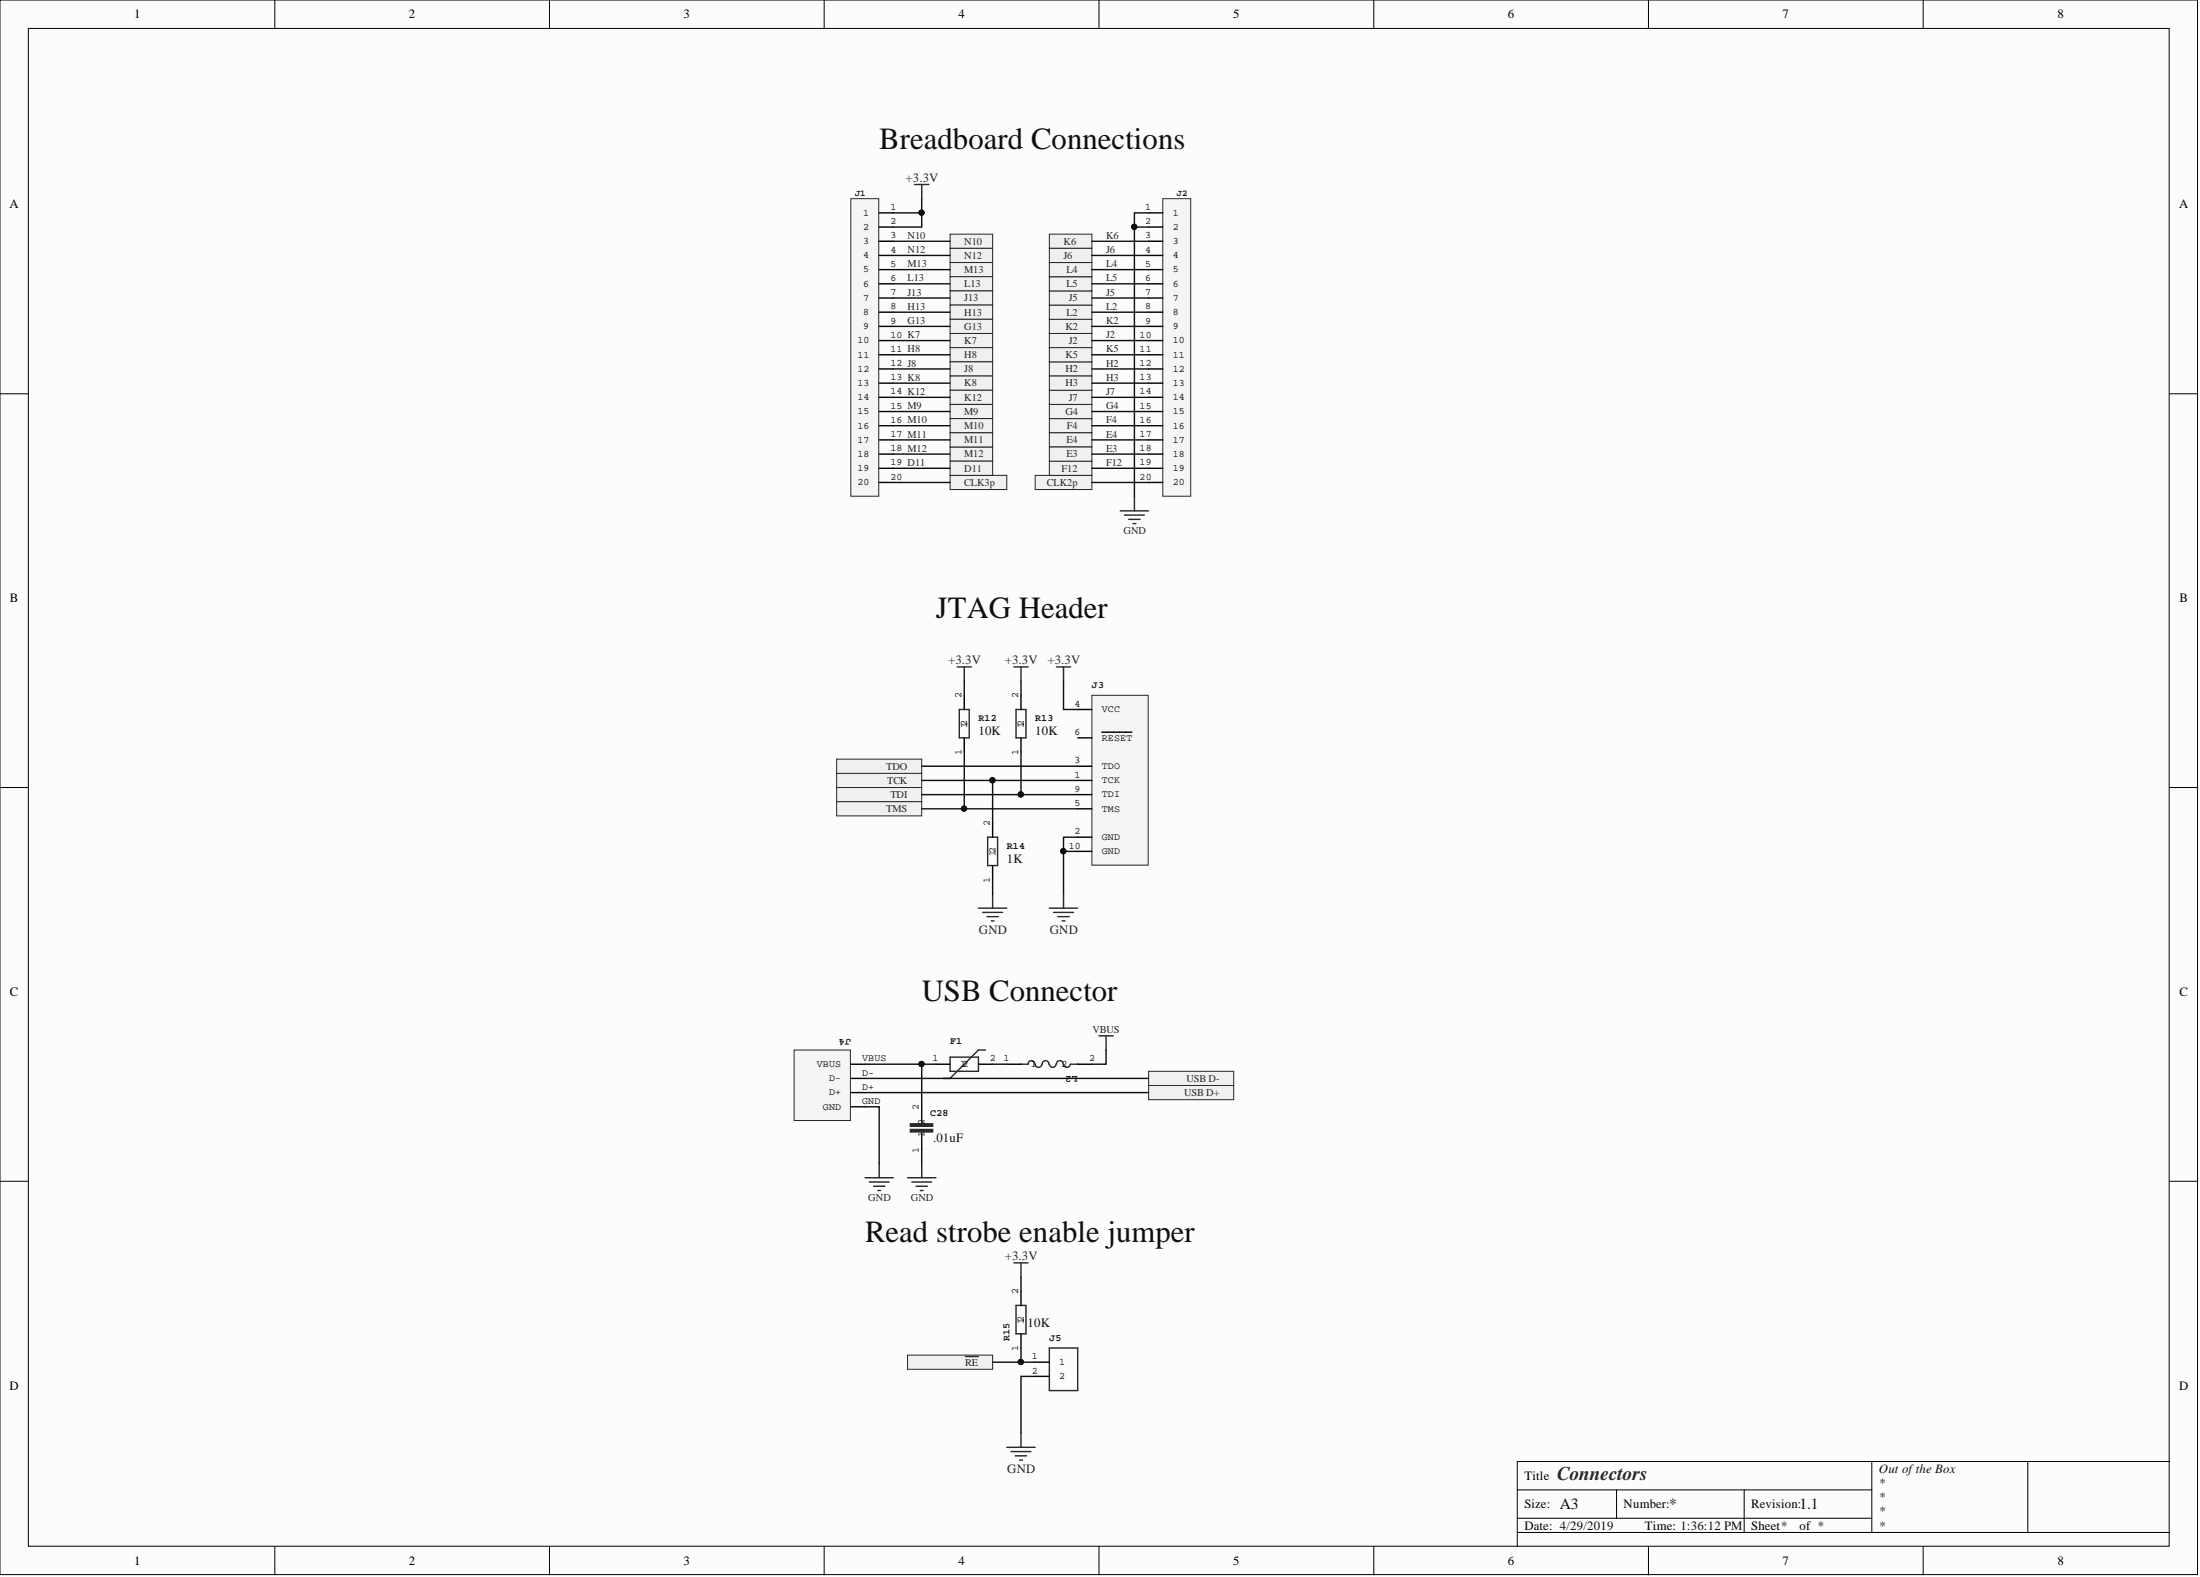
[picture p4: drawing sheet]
<svg xmlns="http://www.w3.org/2000/svg" width="393mm" height="282mm" viewBox="0 0 393 282" stroke-linecap="round" stroke-linejoin="round" font-family="sans-serif">
<g fill="#fcfcfc" stroke="#000" stroke-width=".18">
<path d="M0 0h392.9v281.4h-392.9z"/>
<path d="M5.1 5.1h382.7v271.3h-382.7z"/>
</g>
<g fill="none" stroke="#000" stroke-width=".18">
<path d="M49.1 0v5.1M98.2 0v5.1M147.4 0v5.1M196.5 0v5.1M245.6 0v5.1M294.7 0v5.1M343.8 0v5.1M0 70.4h5.1M387.9 70.4h5.1M0 140.8h5.1M387.9 140.8h5.1M0 211.1h5.1"/>
<path d="M387.9 211.1h5.1M49.1 276.4v5.1M98.2 276.4v5.1M147.4 276.4v5.1M196.5 276.4v5.1M245.6 276.4v5.1M271.3 266.3h63.4M271.3 273.9h116.6M271.3 271.4h63.4M289 266.3v5.1M294.7 276.4v5.1M311.8 266.3v7.6"/>
<path d="M334.7 261.2v12.7M343.8 276.4v5.1M362.6 261.2h-91.3v15.2M387.9 261.2h-25.3v12.7"/>
</g>
<path d="M195.2 124.3h10.1v30.3h-10.1z" fill="#f5f5f5" stroke="#262626" stroke-width=".18"/>
<path d="M192.7 137h2.5M192.7 139.5h2.5M192.7 126.8h2.5M192.7 131.9h2.5M197 130.9h5.4M192.7 142h2.5M192.7 144.6h2.5M192.7 149.6h2.5M192.7 152.2h2.5" fill="none" stroke="#000" stroke-width=".25"/>
<path d="M188.9 119.2h2.5M190.2 119.2v2.5M190.2 159.8v2.5M187.6 162.3h5.1M188.4 163.1h3.5M189.1 163.8h2.1M189.9 164.6h.5" fill="none" stroke="#262626" stroke-width=".25"/>
<g fill="#f0f0f0" stroke="#262626" stroke-width=".18">
<path d="M149.6 138.2h15.2v2.6h-15.2z" fill-rule="evenodd"/>
<path d="M149.6 140.8h15.2v2.5h-15.2z" fill-rule="evenodd"/>
<path d="M149.6 135.7h15.2v2.5h-15.2z" fill-rule="evenodd"/>
<path d="M149.6 143.3h15.2v2.5h-15.2z" fill-rule="evenodd"/>
</g>
<path d="M142 187.7h10v12.6h-10z" fill="#f5f5f5" stroke="#262626" stroke-width=".18"/>
<path d="M152.1 190.2h2.6M152.1 195.3h2.6M152.1 192.8h2.6M152.1 197.8h2.6M167.3 190.2h2.6M174.9 190.2h2.6" fill="none" stroke="#000" stroke-width=".25"/>
<path d="M169.9 188.9h5v2.6h-5zM176.2 187.7h-1.3l-5 5.1h-1.3" fill="none" stroke="#262626" stroke-width=".25"/>
<g fill="#f0f0f0" stroke="#262626" stroke-width=".18">
<path d="M205.4 191.5h15.2v2.5h-15.2z" fill-rule="evenodd"/>
<path d="M205.4 194h15.2v2.6h-15.2z" fill-rule="evenodd"/>
</g>
<g fill="none" stroke="#262626" stroke-width=".25">
<path d="M185 190.2a.6 .6 0 0 0-.6-.6 .6 .6 0 0 0-.6 .6h-1.4M186.3 190.2a.6 .6 0 0 1-.6 .6 .6 .6 0 0 1-.6-.6M187.5 190.2a.6 .6 0 0 0-.6-.6 .6 .6 0 0 0-.5 .6M188.8 190.2a.6 .6 0 0 1-.6 .6 .6 .6 0 0 1-.6-.6M190.1 190.2a.6 .6 0 0 0-.6-.6 .6 .6 0 0 0-.6 .6M191.3 190.2a.6 .6 0 0 1-.5 .6 .6 .6 0 0 1-.6-.6M191.4 190.2h1.4M196.5 185.1h2.5M197.8 185.1v2.6M154.7 210.5h5M155.4 211.3h3.6M156.2 212h2"/>
<path d="M156.9 212.8h.5M157.2 208v2.5M162.3 210.5h5M163 211.3h3.6M163.8 212h2M164.5 212.8h.6M164.8 200.4v.5M164.8 202.4v.5M164.8 208v2.5M181.3 225.7h2.5M181.7 233.3h1.7v5.1h-1.7zM182.5 225.7v2.6"/>
<path d="M180 258.7h5.1M180.8 259.5h3.5M182.5 256.2v2.5M187.6 240.9h5.1v7.6h-5.1zM181.5 260.2h2.1M182.3 261h.5"/>
</g>
<g fill="#262626" stroke="#262626" stroke-width=".25">
<path d="M162.8 201.9h4v.4h-4z"/>
<path d="M162.8 200.9h4v.4h-4z"/>
</g>
<path d="M164.8 197.8v2.6M180 190.2h2.5M192.7 190.2h2.5M164.8 202.9v2.5M182.5 230.8v2.5M182.5 238.4v2.5M185.1 243.5h2.5M185.1 246h2.5" fill="none" stroke="#000" stroke-width=".25"/>
<path d="M162.3 242.2h15.2v2.5h-15.2z" fill-rule="evenodd" fill="#f0f0f0" stroke="#262626" stroke-width=".18"/>
<path d="M172.6 242.5h2.3" fill="none" stroke="#262626" stroke-width=".25"/>
<g fill="#f0f0f0" stroke="#262626" stroke-width=".18">
<path d="M187.6 64.7h7.6v2.5h-7.6z" fill-rule="evenodd"/>
<path d="M187.6 57.1h7.6v2.5h-7.6z" fill-rule="evenodd"/>
<path d="M187.6 54.5h7.6v2.6h-7.6z" fill-rule="evenodd"/>
<path d="M187.6 59.6h7.6v2.5h-7.6z" fill-rule="evenodd"/>
<path d="M187.6 52h7.6v2.5h-7.6z" fill-rule="evenodd"/>
<path d="M169.9 41.9h7.6v2.5h-7.6z" fill-rule="evenodd"/>
<path d="M169.9 44.4h7.6v2.5h-7.6z" fill-rule="evenodd"/>
<path d="M169.9 46.9h7.6v2.6h-7.6z" fill-rule="evenodd"/>
<path d="M169.9 49.5h7.6v2.5h-7.6z" fill-rule="evenodd"/>
<path d="M169.9 52h7.6v2.5h-7.6z" fill-rule="evenodd"/>
<path d="M169.9 54.5h7.6v2.6h-7.6z" fill-rule="evenodd"/>
<path d="M169.9 57.1h7.6v2.5h-7.6z" fill-rule="evenodd"/>
<path d="M169.9 79.9h7.6v2.5h-7.6z" fill-rule="evenodd"/>
<path d="M187.6 74.8h7.6v2.6h-7.6z" fill-rule="evenodd"/>
<path d="M187.6 72.3h7.6v2.5h-7.6z" fill-rule="evenodd"/>
<path d="M187.6 69.8h7.6v2.5h-7.6z" fill-rule="evenodd"/>
<path d="M187.6 67.2h7.6v2.6h-7.6z" fill-rule="evenodd"/>
<path d="M187.6 62.1h7.6v2.6h-7.6z" fill-rule="evenodd"/>
<path d="M187.6 49.5h7.6v2.5h-7.6z" fill-rule="evenodd"/>
<path d="M187.6 46.9h7.6v2.6h-7.6z" fill-rule="evenodd"/>
<path d="M187.6 41.9h7.6v2.5h-7.6z" fill-rule="evenodd"/>
<path d="M187.6 44.4h7.6v2.5h-7.6z" fill-rule="evenodd"/>
<path d="M169.9 59.6h7.6v2.5h-7.6z" fill-rule="evenodd"/>
<path d="M169.9 62.1h7.6v2.6h-7.6z" fill-rule="evenodd"/>
<path d="M169.9 64.7h7.6v2.5h-7.6z" fill-rule="evenodd"/>
<path d="M169.9 67.2h7.6v2.6h-7.6z" fill-rule="evenodd"/>
<path d="M169.9 69.8h7.6v2.5h-7.6z" fill-rule="evenodd"/>
<path d="M169.9 72.3h7.6v2.5h-7.6z" fill-rule="evenodd"/>
<path d="M169.9 74.8h7.6v2.6h-7.6z" fill-rule="evenodd"/>
<path d="M169.9 77.4h7.6v2.5h-7.6z" fill-rule="evenodd"/>
</g>
<path d="M171.1 119.2h2.6M172.4 119.2v2.5M181.3 119.2h2.5M182.5 119.2v2.5M171.5 126.8h1.8v5.1h-1.8zM181.7 126.8h1.7v5.1h-1.7zM176.6 149.6h1.8v5.1h-1.8zM177.5 159.8v2.5M174.9 162.3h5.1M175.7 163.1h3.6M176.5 163.8h2M177.2 164.6h.5" fill="none" stroke="#262626" stroke-width=".25"/>
<path d="M172.4 124.3v2.5M172.4 131.9v2.5M182.5 124.3v2.5M182.5 131.9v2.5M177.5 147.1v2.5M177.5 154.7v2.5" fill="none" stroke="#000" stroke-width=".25"/>
<path d="M152.1 35.5h5v53.2h-5z" fill="#f5f5f5" stroke="#262626" stroke-width=".18"/>
<g fill="none" stroke="#000" stroke-width=".25">
<path d="M157.2 38h2.5M157.2 40.6h2.5M157.2 43.1h2.5M157.2 45.7h2.5M157.2 48.2h2.5M157.2 50.7h2.5M157.2 53.3h2.5M157.2 55.8h2.5M157.2 58.3h2.5M157.2 60.9h2.5M157.2 63.4h2.5M157.2 65.9h2.5"/>
<path d="M157.2 68.5h2.5M157.2 71h2.5M157.2 73.6h2.5M157.2 76.1h2.5M157.2 78.6h2.5M157.2 81.2h2.5M157.2 83.7h2.5M157.2 86.2h2.5"/>
</g>
<path d="M207.9 35.5h5v53.2h-5z" fill="#f5f5f5" stroke="#262626" stroke-width=".18"/>
<g fill="none" stroke="#000" stroke-width=".25">
<path d="M205.4 38h2.5M205.4 40.6h2.5M205.4 43.1h2.5M205.4 45.7h2.5M205.4 48.2h2.5M205.4 50.7h2.5M205.4 53.3h2.5M205.4 55.8h2.5M205.4 58.3h2.5M205.4 60.9h2.5M205.4 63.4h2.5M205.4 65.9h2.5"/>
<path d="M205.4 68.5h2.5M205.4 71h2.5M205.4 73.6h2.5M205.4 76.1h2.5M205.4 78.6h2.5M205.4 81.2h2.5M205.4 83.7h2.5M205.4 86.2h2.5"/>
</g>
<g fill="#f0f0f0" stroke="#262626" stroke-width=".18">
<path d="M185.1 85h10.1v2.5h-10.1z" fill-rule="evenodd"/>
<path d="M169.9 85h10.1v2.5h-10.1z" fill-rule="evenodd"/>
<path d="M169.9 82.4h7.6v2.6h-7.6z" fill-rule="evenodd"/>
<path d="M187.6 82.4h7.6v2.6h-7.6z" fill-rule="evenodd"/>
</g>
<path d="M163.5 33h2.6M164.8 33v2.5M200.3 91.3h5.1M201.1 92.1h3.5M201.8 92.8h2M202.6 93.6h.5M202.8 88.8v2.5" fill="none" stroke="#262626" stroke-width=".25"/>
<g fill="#f0f0f0" stroke="#262626" stroke-width=".18">
<path d="M187.6 77.4h7.6v2.5h-7.6z" fill-rule="evenodd"/>
<path d="M187.6 79.9h7.6v2.5h-7.6z" fill-rule="evenodd"/>
</g>
<g fill="none" stroke="#0e0e0e" stroke-width=".25">
<path d="M159.7 38h5.1M164.8 35.5v5.1h-5.1M205.4 38h-2.6v50.8M159.7 58.3h10.2M159.7 55.8h10.2M159.7 53.3h10.2M159.7 43.1h10.2M159.7 45.7h10.2M159.7 48.2h10.2M159.7 50.7h10.2M195.2 58.3h10.2M195.2 55.8h10.2"/>
<path d="M195.2 53.3h10.2M195.2 43.1h10.2M195.2 45.7h10.2M195.2 48.2h10.2M195.2 50.7h10.2M202.8 40.6h2.6M159.7 65.9h10.2M159.7 60.9h10.2M159.7 76.1h10.2M159.7 73.6h10.2M159.7 71h10.2M159.7 68.5h10.2"/>
<path d="M159.7 63.4h10.2M159.7 78.6h10.2M195.2 65.9h10.2M195.2 60.9h10.2M195.2 76.1h10.2M195.2 73.6h10.2M195.2 71h10.2M195.2 68.5h10.2M195.2 63.4h10.2M195.2 78.6h10.2M159.7 81.2h10.2M159.7 86.2h10.2"/>
<path d="M159.7 83.7h10.2M195.2 81.2h10.2M195.2 86.2h10.2M195.2 83.7h10.2M164.8 139.5h27.9M164.8 137h27.9M172.4 121.7v2.6M172.4 134.4v10.2M177.5 139.5v7.6M182.5 121.7v2.6M182.5 134.4v7.6M190.2 121.7v5.1h2.5"/>
<path d="M164.8 142h27.9M164.8 144.6h27.9M177.5 157.2v2.6M190.2 152.2h2.5M192.7 149.6h-2.5v10.2M154.7 197.8h2.5v10.2M154.7 190.2h12.6M154.7 195.3h50.7M154.7 192.8h50.7M164.8 190.2v7.6M177.5 190.2h2.5M197.8 187.7v2.5h-2.6"/>
<path d="M164.8 205.4v2.6M182.5 228.3v2.5M177.5 243.5h7.6M182.5 240.9v2.6M185.1 246h-2.6v10.2"/>
</g>
<g fill="#0e0e0e" stroke="#0e0e0e" stroke-width=".18">
<circle cx="190.1" cy="152.1" r=".47"/>
<circle cx="177.4" cy="139.5" r=".47"/>
<circle cx="182.5" cy="142" r=".47"/>
<circle cx="172.4" cy="144.5" r=".47"/>
<circle cx="164.8" cy="190.2" r=".47"/>
<circle cx="182.5" cy="243.4" r=".47"/>
<circle cx="164.8" cy="38" r=".47"/>
<circle cx="202.8" cy="40.5" r=".47"/>
</g>
<g font-size="5.5" fill="#0e0e0e">
<text x="157.2" y="26.7">Breadboard Connections</text>
<text x="167.3" y="110.4">JTAG Header</text>
<text x="164.8" y="178.9">USB Connector</text>
<text x="154.7" y="222">Read strobe enable jumper</text>
</g>
<text font-size="3.5" fill="#262626" x="278.4" y="264.5">Connectors</text>
<g font-size="2.8" fill="#0e0e0e">
<text x="278.9" y="269.8">A3</text>
<text x="298.4" y="269.8">*</text>
<text x="321.7" y="269.8">1.1</text>
</g>
<g font-size="2.3">
<text x="24" y="3.3">1</text>
<text x="73.1" y="3.3">2</text>
<text x="122.2" y="3.3">3</text>
<text x="171.4" y="3.3">4</text>
<text x="220.5" y="3.3">5</text>
<text x="269.6" y="3.3">6</text>
<text x="318.7" y="3.3">7</text>
<text x="367.9" y="3.3">8</text>
<text x="1.7" y="37.2">A</text>
<text x="389.6" y="37.2">A</text>
<text x="1.8" y="107.6">B</text>
<text x="389.7" y="107.6">B</text>
<text x="1.8" y="178">C</text>
<text x="389.7" y="178">C</text>
<text x="1.7" y="248.4">D</text>
<text x="389.6" y="248.4">D</text>
<text x="272.6" y="264.5">Title</text>
<text x="272.6" y="269.6">Size:</text>
<text x="290.3" y="269.6">Number:</text>
<text x="313.1" y="269.6">Revision:</text>
<text x="272.6" y="273.4">Date: 4/29/2019</text>
<text x="294.1" y="273.4">Time: 1:36:12 PM</text>
<text x="313.1" y="273.4">Sheet*</text>
<text x="321.7" y="273.4">of *</text>
<text x="24" y="279.7">1</text>
<text x="73.1" y="279.7">2</text>
<text x="122.2" y="279.7">3</text>
<text x="171.4" y="279.7">4</text>
<text x="220.5" y="279.7">5</text>
<text x="269.6" y="279.7">6</text>
<text x="318.7" y="279.7">7</text>
<text x="367.9" y="279.7">8</text>
</g>
<g font-size="2.3" fill="#262626">
<text x="161.9" y="32.5">+3.3V</text>
<text x="169.5" y="118.7">+3.3V</text>
<text x="179.7" y="118.7">+3.3V</text>
<text x="187.3" y="118.7">+3.3V</text>
<text x="175" y="166.9">GND</text>
<text x="187.7" y="166.9">GND</text>
<text x="179.7" y="225.2">+3.3V</text>
<text x="180.1" y="263.3">GND</text>
</g>
<g font-size="2.3" fill="#0e0e0e">
<text x="174.9" y="131.4">10K</text>
<text x="185.1" y="131.4">10K</text>
<text x="180" y="154.2">1K</text>
<text x="166.8" y="204.2">.01uF</text>
<text x="183.7" y="237.1">10K</text>
<text x="335.9" y="263.3">Out ofthe Box</text>
<text x="335.9" y="265.8">*</text>
<text x="335.9" y="268.3">*</text>
<text x="335.9" y="270.9">*</text>
<text x="335.9" y="273.4">*</text>
</g>
<g font-size="1.9" fill="#262626">
<text x="162.3" y="47.8">M13</text>
<text x="162.3" y="45.2">N12</text>
<text x="162.3" y="42.7">N10</text>
<text x="172.4" y="43.7">N10</text>
<text x="172.4" y="46.2">N12</text>
<text x="190.2" y="43.7">K6</text>
<text x="190.2" y="46.2">J6</text>
<text x="197.8" y="45.2">J6</text>
<text x="197.8" y="47.8">L4</text>
<text x="197.8" y="42.7">K6</text>
<text x="162.3" y="52.8">J13</text>
<text x="162.3" y="50.3">L13</text>
<text x="172.4" y="48.8">M13</text>
<text x="172.4" y="51.3">L13</text>
<text x="172.4" y="53.9">J13</text>
<text x="190.7" y="51.3">L5</text>
<text x="190.7" y="48.8">L4</text>
<text x="191.1" y="53.9">J5</text>
<text x="197.8" y="52.8">J5</text>
<text x="197.8" y="50.3">L5</text>
<text x="162.3" y="57.9">G13</text>
<text x="162.3" y="55.4">H13</text>
<text x="172.4" y="56.4">H13</text>
<text x="172.4" y="58.9">G13</text>
<text x="190.5" y="58.9">K2</text>
<text x="190.7" y="56.4">L2</text>
<text x="197.8" y="55.4">L2</text>
<text x="197.8" y="57.9">K2</text>
<text x="172.4" y="61.5">K7</text>
<text x="172.4" y="64">H8</text>
<text x="190.5" y="64">K5</text>
<text x="191.1" y="61.5">J2</text>
<text x="197.8" y="60.5">J2</text>
<text x="197.8" y="65.5">H2</text>
<text x="197.8" y="63">K5</text>
<text x="172.4" y="66.5">J8</text>
<text x="172.4" y="69.1">K8</text>
<text x="172.4" y="71.6">K12</text>
<text x="190.5" y="66.5">H2</text>
<text x="190.5" y="69.1">H3</text>
<text x="191.1" y="71.6">J7</text>
<text x="197.8" y="70.6">J7</text>
<text x="197.8" y="68.1">H3</text>
<text x="172.4" y="74.1">M9</text>
<text x="172.4" y="76.7">M10</text>
<text x="190.5" y="74.1">G4</text>
<text x="190.7" y="76.7">F4</text>
<text x="197.8" y="73.1">G4</text>
<text x="197.8" y="75.7">F4</text>
<text x="172.4" y="81.8">M12</text>
<text x="172.4" y="79.2">M11</text>
<text x="190.7" y="79.2">E4</text>
<text x="190.7" y="81.8">E3</text>
<text x="197.8" y="83.3">F12</text>
<text x="197.8" y="78.2">E4</text>
<text x="197.8" y="80.7">E3</text>
<text x="172.4" y="86.8">CLK3p</text>
<text x="172.4" y="84.3">D11</text>
<text x="187.2" y="86.8">CLK2p</text>
<text x="189.8" y="84.3">F12</text>
<text x="200.9" y="95.4">GND</text>
<text x="158.5" y="137.5">TDO</text>
<text x="158.6" y="140.1">TCK</text>
<text x="159.2" y="142.6">TDI</text>
<text x="158.5" y="145.2">TMS</text>
<text x="195.3" y="184.7">VBUS</text>
<text x="211.7" y="195.9">USB D+</text>
<text x="212.1" y="193.3">USB D-</text>
<text x="155.2" y="214.6">GND</text>
<text x="162.9" y="214.6">GND</text>
<text x="172.6" y="244.1">RE</text>
</g>
<g font-size="1.8">
<text x="154.3" y="38.6">1</text>
<text x="154.3" y="41.1">2</text>
<text x="159.2" y="37.5">1</text>
<text x="159.2" y="40.1">2</text>
<text x="204.8" y="37.5">1</text>
<text x="204.8" y="40.1">2</text>
<text x="209.7" y="38.6">1</text>
<text x="209.7" y="41.1">2</text>
<text x="154.3" y="43.6">3</text>
<text x="154.3" y="46.2">4</text>
<text x="159.2" y="42.6">3</text>
<text x="159.2" y="45.2">4</text>
<text x="159.2" y="47.7">5</text>
<text x="204.8" y="42.6">3</text>
<text x="204.8" y="45.2">4</text>
<text x="204.8" y="47.7">5</text>
<text x="209.7" y="43.6">3</text>
<text x="209.7" y="46.2">4</text>
<text x="154.3" y="48.7">5</text>
<text x="154.3" y="51.2">6</text>
<text x="154.3" y="53.8">7</text>
<text x="159.2" y="50.2">6</text>
<text x="159.2" y="52.8">7</text>
<text x="204.8" y="50.2">6</text>
<text x="204.8" y="52.8">7</text>
<text x="209.7" y="48.7">5</text>
<text x="209.7" y="51.2">6</text>
<text x="209.7" y="53.8">7</text>
<text x="154.3" y="56.3">8</text>
<text x="154.3" y="58.8">9</text>
<text x="159.2" y="55.3">8</text>
<text x="159.2" y="57.8">9</text>
<text x="204.8" y="55.3">8</text>
<text x="204.8" y="57.8">9</text>
<text x="209.7" y="56.3">8</text>
<text x="209.7" y="58.8">9</text>
<text x="153.3" y="61.4">10</text>
<text x="153.3" y="63.9">11</text>
<text x="159.2" y="60.4">10 K7</text>
<text x="159.2" y="62.9">11 H8</text>
<text x="159.2" y="65.4">12 J8</text>
<text x="203.8" y="60.4">10</text>
<text x="203.8" y="62.9">11</text>
<text x="203.8" y="65.4">12</text>
<text x="209.7" y="61.4">10</text>
<text x="209.7" y="63.9">11</text>
<text x="153.3" y="66.5">12</text>
<text x="153.3" y="69">13</text>
<text x="153.3" y="71.5">14</text>
<text x="159.2" y="68">13 K8</text>
<text x="159.2" y="70.5">14 K12</text>
<text x="203.8" y="68">13</text>
<text x="203.8" y="70.5">14</text>
<text x="209.7" y="66.5">12</text>
<text x="209.7" y="69">13</text>
<text x="209.7" y="71.5">14</text>
<text x="153.3" y="74.1">15</text>
<text x="153.3" y="76.6">16</text>
<text x="159.2" y="73">15 M9</text>
<text x="159.2" y="75.6">16 M10</text>
<text x="203.8" y="73">15</text>
<text x="203.8" y="75.6">16</text>
<text x="209.7" y="74.1">15</text>
<text x="209.7" y="76.6">16</text>
<text x="153.3" y="79.1">17</text>
<text x="153.3" y="81.7">18</text>
<text x="159.2" y="78.1">17 M11</text>
<text x="159.2" y="80.7">18 M12</text>
<text x="159.2" y="83.2">19 D11</text>
<text x="203.8" y="78.1">17</text>
<text x="203.8" y="80.7">18</text>
<text x="203.8" y="83.2">19</text>
<text x="209.7" y="79.1">17</text>
<text x="209.7" y="81.7">18</text>
<text x="153.3" y="84.2">19</text>
<text x="153.3" y="86.7">20</text>
<text x="159.2" y="85.7">20</text>
<text x="203.8" y="85.7">20</text>
<text x="209.7" y="84.2">19</text>
<text x="209.7" y="86.7">20</text>
<text x="171.9" y="124.8" transform="rotate(-90 171.9 124.8)">2</text>
<text x="182" y="124.8" transform="rotate(-90 182 124.8)">2</text>
<text x="172.9" y="130.1" transform="rotate(-90 172.9 130.1)">12</text>
<text x="183.1" y="130.1" transform="rotate(-90 183.1 130.1)">12</text>
<text x="192.1" y="126.3">4</text>
<text x="192.1" y="131.4">6</text>
<text x="197" y="127.3">VCC</text>
<text x="171.9" y="135" transform="rotate(-90 171.9 135)">1</text>
<text x="182" y="135" transform="rotate(-90 182 135)">1</text>
<text x="192.1" y="136.5">3</text>
<text x="197" y="137.5">TDO</text>
<text x="197" y="132.4">RESET</text>
<text x="192.1" y="139">1</text>
<text x="192.1" y="141.5">9</text>
<text x="197" y="140">TCK</text>
<text x="197" y="142.5">TDI</text>
<text x="177" y="147.6" transform="rotate(-90 177 147.6)">2</text>
<text x="192.1" y="144.1">5</text>
<text x="192.1" y="149.1">2</text>
<text x="197" y="145.1">TMS</text>
<text x="178" y="152.9" transform="rotate(-90 178 152.9)">12</text>
<text x="191.1" y="151.7">10</text>
<text x="197" y="150.1">GND</text>
<text x="197" y="152.7">GND</text>
<text x="177" y="157.8" transform="rotate(-90 177 157.8)">1</text>
<text x="146" y="190.7">VBUS</text>
<text x="154.2" y="189.7">VBUS</text>
<text x="166.7" y="189.7">1</text>
<text x="171.6" y="190.7">12</text>
<text x="177" y="189.7">2</text>
<text x="179.4" y="189.7">1</text>
<text x="184.3" y="190.7">1</text>
<text x="189.8" y="190.7">2</text>
<text x="194.7" y="189.7">2</text>
<text x="148.2" y="195.8">D+</text>
<text x="148.2" y="193.3">D-</text>
<text x="154.2" y="194.8">D+</text>
<text x="154.2" y="192.2">D-</text>
<text x="154.2" y="197.3">GND</text>
<text x="147.1" y="198.3">GND</text>
<text x="164.3" y="198.3" transform="rotate(-90 164.3 198.3)">2</text>
<text x="165.3" y="203.2" transform="rotate(-90 165.3 203.2)">1</text>
<text x="165.3" y="201.1" transform="rotate(-90 165.3 201.1)">2</text>
<text x="164.3" y="206" transform="rotate(-90 164.3 206)">1</text>
<text x="182" y="231.3" transform="rotate(-90 182 231.3)">2</text>
<text x="183.1" y="236.6" transform="rotate(-90 183.1 236.6)">12</text>
<text x="182" y="241.5" transform="rotate(-90 182 241.5)">1</text>
<text x="184.5" y="243">1</text>
<text x="184.5" y="245.5">2</text>
<text x="189.4" y="244">1</text>
<text x="189.4" y="246.5">2</text>
</g>
<g font-size="1.8" fill="#0e0e0e">
<text x="195.2" y="123">J3</text>
<text x="174.9" y="128.8">R12</text>
<text x="185.1" y="128.8">R13</text>
<text x="180" y="151.7">R14</text>
<text x="152.1" y="185.7" transform="rotate(-180 152.1 185.7)">J4</text>
<text x="169.9" y="186.7">F1</text>
<text x="192.7" y="192.2" transform="rotate(-180 192.7 192.2)">L2</text>
<text x="166.3" y="199.4">C28</text>
<text x="180.5" y="239.7" transform="rotate(-90 180.5 239.7)">R15</text>
<text x="187.6" y="239.7">J5</text>
</g>
<g font-size="1.6" fill="#0e0e0e">
<text x="152.9" y="35">J1</text>
<text x="210.4" y="35">J2</text>
</g>
</svg>
